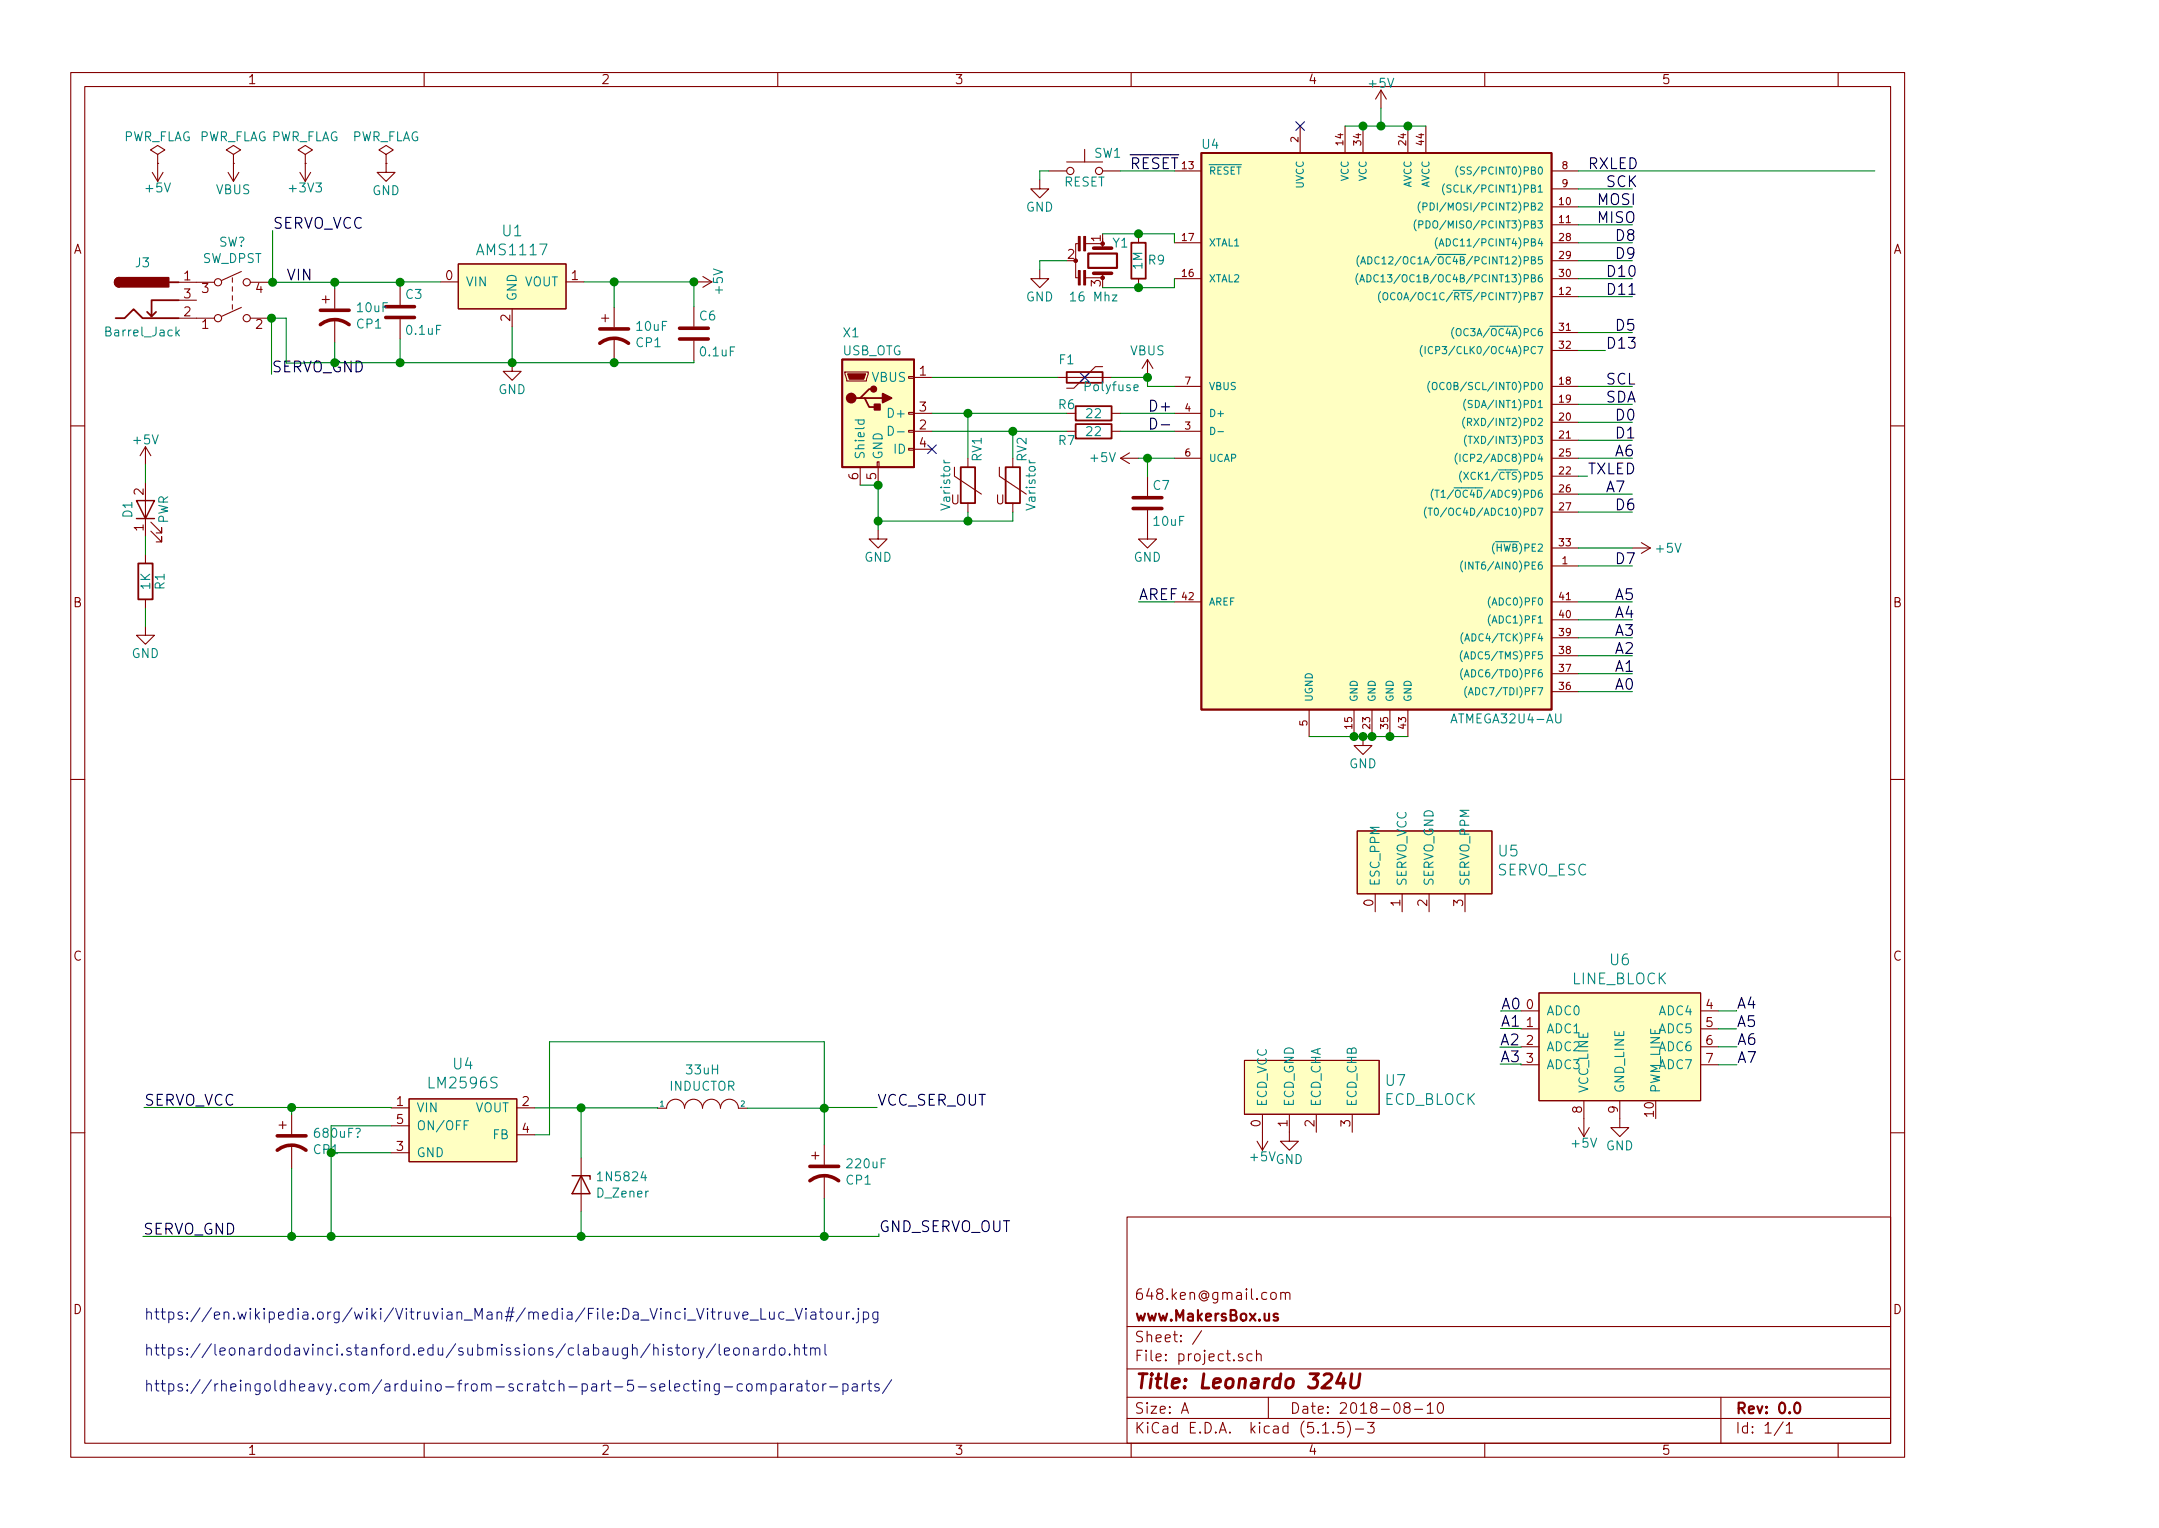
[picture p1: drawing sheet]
<svg xmlns="http://www.w3.org/2000/svg" width="297mm" height="210mm" viewBox="0 0 297 210" stroke-linecap="round" stroke-linejoin="round" font-family="sans-serif">
<g fill="none" stroke="#840000" stroke-width=".15">
<path d="M9.7 10h252.3v190.5h-252.3zM11.7 11.9h248.4v186.7h-248.4zM58.4 10v1.9M107 10v1.9M155.6 10v1.9M178.9 17.3v3.8M185.1 17.3v3.8M187.5 17.3v3.8M190 12.4l-.7 1.2M190 12.4v2.5M190 12.4l.7 1.2M193.7 17.3v3.8"/>
<path d="M196.2 17.3v3.8M204.3 10v1.9M252.9 10v1.9M21 23.7l.7 1.3M21.7 21.2l1-.6-1-.6-1 .6 1 .6v1.3M21.7 22.5h.1M21.7 22.5v2.5M22.4 23.7l-.7 1.3M24.6 38.8h4.9M31.4 23.7l.7 1.3M32 38.2v.6M32 39.5v.6"/>
<path d="M32.1 21.2l1-.6-1-.6-1 .6 1 .6v1.3M32.1 22.5h.1M32.1 22.5v2.5M32.9 23.7l-.8 1.3M33.2 37.4l-2.7 1.2M34.4 38.8h2.5M41.3 23.7l.7 1.3M42 21.2l1-.6-1-.6-1 .6 1 .6v1.3M42 22.5h.1M42 22.5v2.5M42.7 23.7l-.7 1.3M46.1 39.7v2.7"/>
<path d="M53.1 22.5v1.2h1.3l-1.3 1.3-1.2-1.3h1.2M53.1 21.2l1-.6-1-.6-1 .6 1 .6v1.3M53.1 22.5h.1M55 39.2v2.8M60.6 38.8h2.5M63.1 36.3h14.8v6.2h-14.8zM77.9 38.8h2.4M95.5 38.8h2.4M96.7 38l1.2 .8M97.9 38.8l-1.2 .7M143.1 24.8v1.2h1.2l-1.2 1.2-1.3-1.2h1.3M143.1 37.1v1.2h1.2l-1.2 1.3-1.3-1.3h1.3"/>
<path d="M144.3 23.5h2.5M146.8 22.3h4.9M148.5 33.5h-.5v4.7h.5M149.2 20.6v1.7M149.2 38.2h2.5M149.4 33.5h2.3M151.7 23.5h2.5M151.7 32.8v1.2M151.7 37.7v.6M156.6 32.2v1.2M156.6 38.3v1.3M161.6 23.5h3.7"/>
<path d="M161.6 38.3h3.7M161.6 33.4h3.7M213.5 23.5h3.7M213.5 28.5h3.7M213.5 30.9h3.7M213.5 38.3h3.7M213.5 33.4h3.7M213.5 35.9h3.7M213.5 26h3.7M9.7 58.6h2M24.6 43.8h4.9M24.6 41.3h2.4"/>
<path d="M32 40.7v.6M32 41.9v.6M33.2 42.3l-2.7 1.2M34.4 43.8h2.5M44.3 41.2h1M44.8 40.7v1M46.1 43.9v3.2M55 43.9v2.7M70.5 49.9v1.2h1.2l-1.2 1.2-1.3-1.2h1.3M70.5 42.5v2.5M82.8 43.8h1M83.3 43.3v1"/>
<path d="M84.5 42.3v2.7M84.5 46.5v3.2M95.5 42.2v2.7M95.5 46.9v2.7M116.2 51.2h3.3v.2l-.3 1h-2.7zM125 59.2h.8v.3h-.8zM125 56.8h.8v.2h-.8zM125 51.8h.8v.3h-.8zM125.8 59.3h2.4M125.8 51.9h2.4M125.8 56.9h2.4M145.5 51.9h7.4"/>
<path d="M146.8 59.3h1.2M151.7 50.5h-1l-3 2.9h-.9M152.9 59.3h1.3M152.9 56.9h1.3M157.9 49.5v2.4M157.9 49.5l-.8 1.2M157.9 49.5l.7 1.2M161.6 59.3h3.7M161.6 53.2h3.7M161.6 56.9h3.7M213.5 40.8h3.7M213.5 53.2h3.7"/>
<path d="M213.5 55.6h3.7M213.5 58.1h3.7M213.5 45.8h3.7M213.5 48.2h3.7M260.1 58.6h1.9M20 61.5l-.7 1.2M20 61.5v2.4M20 66.4v7.4M20 76.3v1.2M20 61.5l.8 1.2M20.8 73.1l1.4 1.5v-.8v.8h-.7M20.8 71.8l1.4 1.5v-.7v.7h-.7"/>
<path d="M118.3 64.3v2.5M120.7 63.5h.2v.8h-.2zM120.8 72.9v1.3h1.3l-1.3 1.2-1.2-1.2h1.2M120.8 64.3v2.5M125 61.7h.8v.2h-.8zM125.8 61.8h2.4M131.3 64.3v1.2l3.7 2.5M133.2 63.1v1.2M133.2 69.2v1.3M137.5 64.3v1.2l3.7 2.5M139.3 63.1v1.2M139.3 69.2v1.3"/>
<path d="M154.2 63.1l1.2 .7M154.2 63.1h2.4M155.4 62.3l-1.2 .8M157.9 70.2v4h1.2l-1.2 1.2-1.3-1.2h1.3M157.9 65.5v2.7M161.6 63.1h3.7M213.5 75.4h3.7M213.5 63.1h3.7M213.5 77.9h3.7M213.5 60.6h3.7M213.5 65.5h3.7M213.5 68h3.7"/>
<path d="M213.5 70.5h3.7M224.6 75.4h2.5M225.8 74.7l1.3 .7M227.1 75.4l-1.3 .7M20 86.2v1.2h1.2l-1.2 1.2-1.2-1.2h1.2M20 82.5v1.2M161.6 82.8h3.7M180.1 97.6v3.7M186.3 97.6v3.7M188.8 97.6v3.7M191.2 97.6v3.7M193.7 97.6v3.7"/>
<path d="M213.5 95.2h3.7M213.5 92.7h3.7M213.5 90.2h3.7M213.5 87.8h3.7M213.5 85.3h3.7M213.5 82.8h3.7M9.7 107.3h2M186.7 114.3h18.6v8.7h-18.6zM187.5 101.3v1.3h1.3l-1.3 1.2-1.2-1.2h1.2M260.1 107.3h1.9M189.2 123v2.5M192.9 123v2.5"/>
<path d="M196.6 123v2.5M201.6 123v2.5M209.3 139.1h2.4M211.7 136.6h22.3v14.9h-22.3zM211.7 136.6h.1M234 139.1h2.4M9.7 155.9h2M38.4 154.8h1M38.9 154.3v1M40.1 153.3v2.7M40.1 157.5v3.2M53.8 152.4h2.5"/>
<path d="M53.8 158.6h2.5M53.8 154.9h2.5M56.3 151.2h14.8v8.7h-14.8zM71.1 152.4h2.5M71.1 156.1h2.5M80 159.3v7.4M90.5 152.5h1.2a1.24 1.24 0 0 1 1.2-1.2 1.24 1.24 0 0 1 1.3 1.2 1.24 1.24 0 0 1 1.2-1.2 1.24 1.24 0 0 1 1.3 1.2 1.24 1.24 0 0 1 1.2-1.2 1.24 1.24 0 0 1 1.2 1.2 1.24 1.24 0 0 1 1.3-1.2 1.24 1.24 0 0 1 1.2 1.2h1.2M111.7 159h1M112.2 158.5v1M113.4 157.5v2.7M171.2 145.9h18.5v7.4h-18.5zM172.9 157l.8 1.3"/>
<path d="M173.7 153.3v5M174.4 157l-.7 1.3M177.4 153.3v3.7h1.2l-1.2 1.3-1.2-1.3h1.2M181.1 153.3v2.5M186 153.3v2.5M209.3 141.6h2.4M209.3 144h2.4M209.3 146.5h2.4M217.2 155.2l.7 1.2M217.9 151.5v4.9M218.7 155.2l-.8 1.2M222.9 151.5v3.7h1.2l-1.2 1.2-1.3-1.2h1.3"/>
<path d="M234 141.6h2.4M234 144h2.4M234 146.5h2.4M260.1 155.9h1.9M113.4 161.7v3.2M155.1 167.5h105v31.1h-105zM174.9 178a.4 .4 0 0 1 .7 .1v.4a.4 .4 0 0 1-.4 .3 .4 .4 0 0 1-.4-.3zM176.2 178a.4 .4 0 0 1 .7 0v.8M176.2 177.8v1M176.9 178v-.1a.36 .36 0 0 1 .6 .1v.8M58.4 198.6v1.9M107 198.6v1.9"/>
<path d="M155.1 195.2h105M155.1 192.3h105M155.1 188.4h105M155.1 182.5h105M155.6 198.6v1.9M162.5 194.5l.5-1.5 .5 1.5M162.7 194h.7M165.3 183.1l-1.2 1.9M170.9 186.4a.36 .36 0 0 0-.5 .1v.1a.52 .52 0 0 0 .5 .2l.1 .2-.1 .2-.1 .1-.4-.1M172.3 186.4l-.5-.1-.2 .3v.5l.2 .2 .5-.1M172.9 186.4a.4 .4 0 0 1 .6 .1v.8M172.9 185.8v1.5"/>
<path d="M174.5 192.3v2.9M182 197.2h.8M183.4 197.1h.1l-.1 .1v-.1v.1M184.8 195.7h-.7v.7v-.1a.61 .61 0 0 1 .7 .1v.7l-.2 .1h-.3l-.2-.1M185.4 195.5a1.66 1.66 0 0 1 0 2.3M186.5 196.6h1.1M188.2 195.7h.9l-.5 .6 .4 .1 .1 .2-.1 .5-.2 .1h-.4l-.2-.1M193.5 193.6l-.3-.1v-.2a.46 .46 0 0 1 .7-.2l.1 .2-.1 .3-.6 .1a.47 .47 0 0 0-.1 .6 .5 .5 0 0 0 .7 0 .47 .47 0 0 0-.2-.7M194.6 193.9h1.1M196.4 193.4l.4-.4v1.5M196.4 194.5h.8M198 193.1a.35 .35 0 0 1 .5 .2 .75 .75 0 0 1-.4 1.2 .97 .97 0 0 1-.1-1.4z"/>
<path d="M204.3 198.6v1.9M236.8 192.3v6.3M245.3 195.7l-1.2 1.8M245.8 196.1l.3-.1 .1-.3v1.5M245.8 197.2h.8M252.9 198.6v1.9"/>
<circle cx="30" cy="38.8" r=".49"/>
<circle cx="33.9" cy="38.8" r=".49"/>
<circle cx="147.3" cy="23.5" r=".49"/>
<circle cx="151.2" cy="23.5" r=".49"/>
<circle cx="30" cy="43.8" r=".49"/>
<circle cx="33.9" cy="43.8" r=".49"/>
</g>
<path d="M149.7 34.9h4v2h-4zM175.8 180.8a.36 .36 0 0 0-.6 .2 .53 .53 0 0 0 .6 .3v.3l-.2 .1-.4-.1M247 193.2a.34 .34 0 0 1 .3-.2 .34 .34 0 0 1 .3 .3 .75 .75 0 0 1-.4 1.2 .88 .88 0 0 1-.2-1.3z" fill="none" stroke="#840000" stroke-width=".3"/>
<path d="M184.5 188.9l-.6 1.4h1.2M184.9 189.7l-.2 1.3M186 189l-.2 1.6 .1 .3a.64 .64 0 0 0 1-.3l.2-1.6" fill="none" stroke="#840000" stroke-width=".4"/>
<g fill="none" stroke="#840000" stroke-width=".25">
<path d="M16.4 38.2a.62 .62 0 0 0-.6 .6 .62 .62 0 0 0 .6 .7M23.3 38.8h1.3M155.7 33.4h1.9v4.9h-1.9zM165.3 21.1h48.2v76.5h-48.2zM15.9 43.8h1.2l1.3-1.3 1.2 1.3h5M21.5 42.9l-.6 .6M24.6 41.3h-3.7v2.2l-.7-.6M115.9 49.5h9.9v14.8h-9.9zM118.3 54.8h.7l.6 1.2h1.2M119 54.8h2.4M120.2 53.5h-.6l-1.3 1.3h-.6M146.8 51.2h4.9v1.5h-4.9z"/>
<path d="M148 58.4h4.9v1.9h-4.9zM148 55.9h4.9v2h-4.9zM19 77.5h2v5h-2zM132.2 64.3h2v4.9h-2zM138.4 64.3h1.9v4.9h-1.9z"/>
</g>
<path d="M18.8 68.9h2.4l-1.2 2.5zM18.8 71.4h2.4M78.7 161.8h2.5v.5M80 161.8l1.2 2.5h-2.5z" fill="none" stroke="#840000" stroke-width=".2"/>
<g fill="none" stroke="#008484" stroke-width=".15">
<path d="M186.8 37.7a1.17 1.17 0 0 0 0 1.5M187 35.2a1.17 1.17 0 0 0 0 1.5M187.1 38.8l.3-1 .3 1M187.2 38.5h.4M187.2 36.3l.3-1 .4 1M187.3 36h.5M188.1 37.8a.5 .5 0 0 1 .5 .5 .5 .5 0 0 1-.5 .5zM188.2 35.3a.5 .5 0 0 1 .6 .5 .5 .5 0 0 1-.6 .5zM189.6 37.9a.48 .48 0 0 0-.6 .3 .48 .48 0 0 0 .4 .6l.2-.1M189.7 35.4a.39 .39 0 0 0-.4 0 .39 .39 0 0 0-.1 .5 .36 .36 0 0 0 .1 .4 .36 .36 0 0 0 .4-.1M194.8 30.2a1.17 1.17 0 0 0 0 1.5M195.2 30.9h.5l.1-.2-.1-.2-.5-.1v1"/>
<path d="M195.4 27.8a1.1 1.1 0 0 0 0 1.5M195.8 28.4h.4l.1-.2v-.2l-.5-.1v1M196.2 30.4a.5 .5 0 0 1 .6 .5 .5 .5 0 0 1-.6 .5zM196.8 27.9a.5 .5 0 0 1 .5 .5 .5 .5 0 0 1-.5 .5zM197.8 32.7a1.17 1.17 0 0 0 0 1.5M198 33.8l.3-.9 .3 .9M198.1 33.6h.5M198.7 25.3a1.17 1.17 0 0 0 0 1.5M199.6 25.5h-.5v.3l.5 .2v.2l-.1 .2h-.4M200.6 22.8a1.17 1.17 0 0 0 0 1.5M201.5 23l-.5 .1v.2l.4 .2 .1 .3-.2 .2-.4-.1M24.3 45.8l.4 .4"/>
<path d="M24.7 45.4l-.5 .5M117.7 57.8h1.2M118.1 57.8v.4l.2 .2 .5-.1v-.5M122.2 58.7a.64 .64 0 0 1 .7 .5 .64 .64 0 0 1-.4 .7h-.3zM123.5 59.4h.9M156 53.3l.6-.1-.1-.2-.3-.1-.2 .2 .1 .6h.4M166.6 58.8a.5 .5 0 0 1 .5 .5 .5 .5 0 0 1-.5 .5zM167.6 59.4h.7M189.9 40.1a1.17 1.17 0 0 0 0 1.5M190.3 40.4l.2-.1a.34 .34 0 0 1 .4 .3v.5a.33 .33 0 0 1-.6 0zM191.9 40.3a.46 .46 0 0 0-.6 .4 .46 .46 0 0 0 .6 .5M195.7 47.5a1.17 1.17 0 0 0 0 1.5"/>
<path d="M196.1 47.7v1M196.7 52.5a1.17 1.17 0 0 0 0 1.5M197.1 52.8l.2-.2 .3 .1a.67 .67 0 0 1-.1 .9h-.2l-.2-.1zM197.1 47.8a.39 .39 0 0 0-.5 0 .39 .39 0 0 0-.1 .4l.2 .4 .2 .1 .2-.1M198.7 52.7a.46 .46 0 0 0-.6 .4 .46 .46 0 0 0 .5 .5l.1-.1M200 45.1a1.1 1.1 0 0 0 0 1.5M200.4 45.3l.2-.1a.35 .35 0 0 1 .4 .3v.4a.35 .35 0 0 1-.4 .3h-.1a.77 .77 0 0 1-.1-.9zM201.5 57.4a1.1 1.1 0 0 0 0 1.5M201.7 54.9a1.17 1.17 0 0 0 0 1.6M201.8 59.9a1.17 1.17 0 0 0 0 1.5M201.9 58.1l.5-.1 .1-.1-.1-.3h-.5v1M202.1 58.1l.4 .5"/>
<path d="M202.5 55.1l-.5 .1v.3l.5 .1v.3l-.1 .2-.4-.1M129.9 63.3v.2l.2 .2M196.2 69.8a1.17 1.17 0 0 0 0 1.5M196.5 69.9h.6M196.8 69.9v1M197.2 67.3a1.17 1.17 0 0 0 0 1.5M197.4 70l.2-.1a.53 .53 0 0 1 .3 .5 .53 .53 0 0 1-.3 .5l-.2-.1-.1-.3zM197.4 67.5h.6M197.7 67.5v.9M198.3 67.7l.3-.2v.9M198.3 68.4h.5M200.5 62.4a1.1 1.1 0 0 0 0 1.5"/>
<path d="M200.9 62.5v1M201.1 64.8a1.17 1.17 0 0 0 0 1.5M201.2 77.2a1.17 1.17 0 0 0 0 1.5M201.4 65l.6 1M201.6 77.3v1M201.9 62.6a.46 .46 0 0 0-.6 .4 .46 .46 0 0 0 .6 .4M202 60h.5M202 65l-.6 1M202.3 60v1M201.2 89.5a1.17 1.17 0 0 0 0 1.5M201.2 92a1.17 1.17 0 0 0 0 1.5M201.3 87.1a1.17 1.17 0 0 0 0 1.5"/>
<path d="M201.4 90.7l.4-1 .3 1M201.5 93.1l.3-.9 .3 .9M201.5 88.2l.4-1 .3 1M201.5 90.4h.5M201.6 92.8h.4M201.6 87.9h.5M201.8 94.5a1.17 1.17 0 0 0 0 1.5M202 95.6l.4-1 .3 1M202.1 95.3h.5M205 84.6a1.17 1.17 0 0 0 0 1.5M205 82.1a1.17 1.17 0 0 0 0 1.5M64.5 154.2h-.6v1.3"/>
</g>
<g fill="#ffffc2" stroke="#ffffc2" stroke-width=".14">
<path d="M186.7 114.3h18.6v8.7h-18.6z"/>
<path d="M211.7 136.6h22.3v14.9h-22.3z"/>
<path d="M171.2 145.9h18.5v7.4h-18.5z"/>
<path d="M165.3 21.1h48.2v76.5h-48.2z"/>
<path d="M56.3 151.2h14.8v8.7h-14.8z"/>
<path d="M115.9 49.5h9.9v14.8h-9.9z"/>
<path d="M63.1 36.3h14.8v6.2h-14.8z"/>
</g>
<g fill="#840000" stroke="#840000" stroke-width=".15">
<path d="M148.4 32.5h.2v2h-.2z"/>
<path d="M149.1 32.5h.3v2h-.3z"/>
<path d="M148.4 37.2h.2v2h-.2z"/>
<path d="M149.1 37.2h.3v2h-.3z"/>
<path d="M116.6 51.4h2.5l-.3 .8h-1.9z"/>
<circle cx="151.7" cy="33.5" r=".25"/>
</g>
<g fill="none" stroke="#840000" stroke-width=".49">
<path d="M150.5 34.1h2.4M150.5 37.6h2.4M44.1 44.7a3.2 3.2 0 0 1 3.9 0M44.1 42.7h3.9M53.1 43.7h3.9M53.1 42.2h3.9M82.5 47.2a3.2 3.2 0 0 1 4 0M82.5 45.3h4M93.5 46.6h3.9M93.5 45.2h3.9M155.9 70h4M155.9 68.5h4"/>
<path d="M38.1 158.3a3.2 3.2 0 0 1 4 0M38.1 156.3h4M111.4 162.5a3.2 3.2 0 0 1 4 0M111.4 160.5h4"/>
</g>
<g fill="#840000" stroke="#840000" stroke-width=".25">
<path d="M120.3 55.6h.8v.8h-.8z"/>
<path d="M121.4 54.2l1.3 .6-1.3 .6z"/>
<path d="M16 38.4l.4-.2v1.3a.62 .62 0 0 1-.6-.4 .62 .62 0 0 1 .2-.7z"/>
<path d="M16.4 38.2h6.8v1.3h-6.8z"/>
<circle cx="117.1" cy="54.8" r=".62"/>
<circle cx="120.2" cy="53.5" r=".37"/>
</g>
<g fill="none" stroke="#008400" stroke-width=".15">
<path d="M185.1 17.3h11.1M190 14.9v2.4M36.9 38.8h18.1M37.5 31.7v7.1M46.1 38.8v.9M60.6 38.8h-5.6v.4M80.3 38.8h15.2v3.4M84.5 38.8v3.5M144.3 23.5h-1.2v1.3M146.8 35.9h-3.7v1.2M151.7 32.2h9.9v1.2M154.2 23.5h7.4"/>
<path d="M161.6 38.3v1.3h-9.9M217.2 23.5h40.7M217.2 38.3h7.4M217.2 35.9h7.4M217.2 33.4h7.4M217.2 30.9h7.4M217.2 28.5h7.4M217.2 26h7.4M36.9 43.8h2.5v6.2M37.4 43.8v7.7M46.1 47.1v2.8M55 46.6v3.3"/>
<path d="M70.5 45v4.9M84.5 49.7v.2M95.5 49.6v.3h-53.6M128.2 56.9h18.6M128.2 59.3h18.6M128.2 51.9h17.3M133.2 56.9v6.2M139.3 59.3v3.8M152.9 51.9h5v1.3h3.7M154.2 56.9h7.4M154.2 59.3h7.4M217.2 40.8h7.4"/>
<path d="M217.2 58.1h7.4M217.2 55.6h7.4M217.2 53.2h7.4M217.2 45.8h7.4M217.2 48.2h3.7M20 63.9v2.5M20 73.8v2.5M118.3 66.8h2.5v6.1M133.2 70.5v1.2M139.3 70.5v1.2h-18.5M156.6 63.1h5M157.9 63.1v2.4"/>
<path d="M217.2 75.4h7.4M217.2 77.9h7.4M217.2 70.5h7.4M217.2 68h7.4M217.2 63.1h7.4M217.2 60.6h7.4M217.2 65.5h1.2M20 83.7v2.5M156.6 82.8h5M217.2 90.2h7.4M217.2 82.8h7.4M217.2 85.3h7.4"/>
<path d="M217.2 87.8h7.4M217.2 92.7h7.4M217.2 95.2h7.4M180.1 101.3h13.6M236.4 139.1h2.5M19.8 152.4h34M40.1 152.4v.9M45.6 158.6h8.2M53.8 154.9h-8.2v15.2M73.6 152.4l16.9 .1M73.6 156.1h2v-12.8h37.8v14.2M80 152.4v6.9"/>
<path d="M102.8 152.5h10.6M113.4 152.4h7.3M236.4 144h2.6M236.4 141.6h2.5M236.4 146.5h2.6M19.7 170.1h101.2M40.1 160.7v9.4M80 166.7v3.4M113.4 164.9v5.2"/>
</g>
<path d="M158.3 57.5a.78 .78 0 0 1 .8 .5 .78 .78 0 0 1-.2 1h-.6zM159.8 58.5h1.1" fill="none" stroke="#000" stroke-width=".15"/>
<g fill="none" stroke="#0000c2" stroke-width=".15">
<path d="M94 185.6a.43 .43 0 0 1 .7 .1v.5a.41 .41 0 0 1-.4 .3 .41 .41 0 0 1-.4-.3zM95.4 185.5v1M95.8 185.5h-.3l-.1 .2M96.1 185.5l.4 1M96.9 185.5l-.5 1.3-.3 .2M97 190.5a.4 .4 0 0 1 .6 .1v.8M97 190.4v1M98.5 184.9l-1.3 1.9M99 185v1.2l.2 .3M99 190.4v1.2l-.3 .3-.4-.1M99 190.5l-.5-.1-.2 .3v.4l.1 .2 .1 .1 .5-.1M99.7 186l.7-.2-.1-.3h-.4l-.2 .2v.7l.2 .1 .4-.1"/>
<path d="M99.7 190.8h1.1M101 185.6a.43 .43 0 0 1 .7 .1v.5a.41 .41 0 0 1-.4 .3 .41 .41 0 0 1-.4-.3zM102.1 190.5a.47 .47 0 0 0-.7 .2l.1 .6a.47 .47 0 0 0 .6 0M102.2 181l.7-.1v-.3l-.5-.1-.2 .2 .1 .7 .1 .1 .5-.1M102.3 185.6a.4 .4 0 0 1 .7 .1v.8M102.3 185.5v1M102.8 190.5a.4 .4 0 0 1 .7 .2v.4l-.2 .2a.4 .4 0 0 1-.6-.2zM103.2 181.6h1.1M103.7 185.5h.1h.5v1M104.1 190.5a.39 .39 0 0 1 .7 .1v.8M104.1 190.4v1M104.3 185.8l-.5 .1a.3 .3 0 0 0-.2 .3 .3 .3 0 0 0 .2 .3l.5-.1"/>
<path d="M104.7 180v1.5h.7M104.8 190.6l.2-.2 .3 .1 .1 .9M105 185.5v1M105.4 185.5h-.2l-.2 .2M105.9 180.5v.9a.38 .38 0 0 0 .6 0M106.1 190.5a.51 .51 0 0 1 .6 0v.8a.47 .47 0 0 1-.6 0M106.1 190.4v1.5M106.5 180.5v1M106.6 185.5a.47 .47 0 0 0-.7 .2v.6a.47 .47 0 0 0 .7 .1M106.6 185v1.5M107.3 185.6a.42 .42 0 0 1 .7 .1v.5a.39 .39 0 0 1-.4 .3 .39 .39 0 0 1-.4-.3zM107.4 190.5l.2-.1 .4 .1 .1 .9"/>
<path d="M107.8 180.6l-.4-.1-.2 .3v.4l.1 .2 .1 .1 .4-.1M108.1 190.8h-.5a.29 .29 0 0 0-.3 .3 .29 .29 0 0 0 .3 .3l.5-.1M108.1 181.6h1.2M108.6 186.3l.1 .1-.1 .1v-.1v-.1v.2M108.8 190.4v1M109.2 190.4l-.3 .1-.1 .2M109.3 185.6a.4 .4 0 0 1 .7 .1v.8M109.3 185v1.5M109.4 180l.5 1.5 .5-1.5M109.7 190.5l.1-.1 .5 .1v.9M110.3 190.8h-.5a.3 .3 0 0 0-.2 .3 .3 .3 0 0 0 .2 .3l.5-.1M110.5 185.5h.5"/>
<path d="M110.7 185v1.2v.2l.3 .1M110.8 190.4h.6M110.9 180l-.1 .1h.2l-.1-.1v.2M110.9 180.5v1M111 189.9v1.3l.1 .1 .3 .1M111.5 185.6a.39 .39 0 0 1 .7 .1v.8M111.5 185.5v1M111.6 180.6l.1-.1 .5 .1v.9M111.9 190.5a.43 .43 0 0 1 .7 .2v.4a.41 .41 0 0 1-.4 .3 .41 .41 0 0 1-.4-.3zM112.2 185.7l.2-.2h.3l.1 1M112.2 180.9l-.5 .1a.29 .29 0 0 0-.2 .2 .29 .29 0 0 0 .2 .3l.5-.1M112.7 180.5h.6"/>
<path d="M112.9 180v1.3l.1 .1 .3 .1M113.2 190.4v1M113.5 185v1.2l.2 .3M113.7 190.4l-.3 .1-.2 .2M113.8 180.7a.42 .42 0 0 1 .7 .1v.4a.39 .39 0 0 1-.4 .3 .39 .39 0 0 1-.4-.3zM114.1 190.8h1.2M115.1 180.5l.1 .9 .4 .1 .2-.1M115.8 180.5v1M116 190.5a.51 .51 0 0 1 .6 0v.8a.47 .47 0 0 1-.6 0M116 190.4v1.5M116.5 180.5v1M116.9 180.5l-.3 .1-.1 .2"/>
<path d="M117.3 190.5l.2-.1 .4 .1v.9M117.4 181.4h.1l-.1 .1-.1-.1h.1v.1M117.9 190.8h-.4a.29 .29 0 0 0-.3 .3 .29 .29 0 0 0 .3 .3l.4-.1M118.1 180.5v1.3l-.1 .1-.2 .1M118.1 180l-.1 .1h.2l-.1-.1v.2M118.6 190.4v1M118.8 180.6a.47 .47 0 0 1 .7 .2l-.1 .6a.47 .47 0 0 1-.6 0M118.8 180.5v1.5M119.1 190.4l-.3 .1-.2 .2M119.4 190.4h.5M119.6 189.9v1.3l.1 .1 .2 .1M120.8 180.5v1.2l-.3 .3-.4-.1"/>
<path d="M120.8 180.6l-.5-.1-.2 .3v.4l.1 .2 .1 .1 .5-.1M120.9 190.5a.36 .36 0 0 0-.6 .1l.1 .2 .4 .1 .2 .2-.1 .2-.1 .1-.5-.1M122.7 189.8l-1.3 2"/>
</g>
<g fill="#008400" stroke="#008400" stroke-width=".25">
<circle cx="193.7" cy="17.3" r=".49"/>
<circle cx="84.5" cy="49.9" r=".49"/>
<circle cx="80" cy="170.1" r=".49"/>
<circle cx="70.5" cy="49.9" r=".49"/>
<circle cx="95.5" cy="38.8" r=".49"/>
<circle cx="84.5" cy="38.8" r=".49"/>
<circle cx="55" cy="49.9" r=".49"/>
<circle cx="113.4" cy="152.5" r=".49"/>
<circle cx="187.5" cy="17.3" r=".49"/>
<circle cx="80" cy="152.4" r=".49"/>
<circle cx="113.4" cy="170.1" r=".49"/>
<circle cx="186.3" cy="101.3" r=".49"/>
<circle cx="188.8" cy="101.3" r=".49"/>
<circle cx="191.2" cy="101.3" r=".49"/>
<circle cx="55" cy="38.8" r=".49"/>
<circle cx="37.5" cy="38.8" r=".49"/>
<circle cx="46.1" cy="38.8" r=".49"/>
<circle cx="37.4" cy="43.8" r=".49"/>
<circle cx="157.9" cy="63.1" r=".49"/>
<circle cx="120.8" cy="66.8" r=".49"/>
<circle cx="190" cy="17.3" r=".49"/>
<circle cx="40.1" cy="152.4" r=".49"/>
<circle cx="187.5" cy="101.3" r=".49"/>
<circle cx="133.2" cy="56.9" r=".49"/>
<circle cx="120.8" cy="71.7" r=".49"/>
<circle cx="40.1" cy="170.1" r=".49"/>
<circle cx="139.3" cy="59.3" r=".49"/>
<circle cx="133.2" cy="71.7" r=".49"/>
<circle cx="156.6" cy="39.6" r=".49"/>
<circle cx="45.6" cy="170.1" r=".49"/>
<circle cx="156.6" cy="32.2" r=".49"/>
<circle cx="157.9" cy="51.9" r=".49"/>
</g>
<path d="M178.3 16.8l1.2 1.1M179.5 16.8l-1.2 1.1M148.6 51.3l1.2 1.2M149.8 51.3l-1.2 1.2M127.6 61.2l1.2 1.2M128.8 61.2l-1.2 1.2" fill="none" stroke="#000084" stroke-width=".15"/>
<text font-size="2.7" fill="#840000" x="156" y="191.1">Title: Leonardo 324U</text>
<g font-size="2.1">
<text x="155.4" y="23.3">RESET</text>
<text x="218.4" y="23.3">RXLED</text>
<text x="219.6" y="28.2">MOSI</text>
<text x="220.9" y="25.7">SCK</text>
<text x="37.5" y="31.5">SERVO_VCC</text>
<text x="219.6" y="30.7">MISO</text>
<text x="222.1" y="35.6">D9</text>
<text x="222.1" y="33.2">D8</text>
<text x="39.4" y="38.6">VIN</text>
<text x="220.9" y="40.6">D11</text>
<text x="220.9" y="38.1">D10</text>
<text x="220.9" y="48">D13</text>
<text x="222.1" y="45.5">D5</text>
<text x="220.9" y="52.9">SCL</text>
<text x="157.9" y="56.6">D+</text>
<text x="220.9" y="55.4">SDA</text>
<text x="222.1" y="57.9">D0</text>
<text x="218.4" y="65.3">TXLED</text>
<text x="222.1" y="60.3">D1</text>
<text x="222.1" y="62.8">A6</text>
<text x="220.9" y="67.7">A7</text>
<text x="222.1" y="70.2">D6</text>
<text x="222.1" y="77.6">D7</text>
<text x="156.6" y="82.6">AREF</text>
<text x="222.1" y="82.6">A5</text>
<text x="222.1" y="87.5">A3</text>
<text x="222.1" y="85">A4</text>
<text x="222.1" y="90">A2</text>
<text x="222.1" y="92.5">A1</text>
<text x="222.1" y="94.9">A0</text>
<text x="206.4" y="143.8">A2</text>
<text x="206.4" y="141.3">A1</text>
<text x="206.5" y="138.9">A0</text>
<text x="238.9" y="141.3">A5</text>
<text x="238.9" y="138.8">A4</text>
<text x="239" y="143.8">A6</text>
<text x="206.4" y="146.2">A3</text>
<text x="239" y="146.3">A7</text>
<text x="19.8" y="152.1">SERVO_VCC</text>
<text x="120.7" y="152.1">VCC_SER_OUT</text>
<text x="19.7" y="169.9">SERVO_GND</text>
<text x="120.9" y="169.5">GND_SERVO_OUT</text>
</g>
<g font-size="2.1" fill="#008484">
<text x="65.9" y="35.1">AMS1117</text>
<text x="69.2" y="32.5">U1</text>
<text x="206.2" y="117.9">U5</text>
<text x="205.9" y="120.5">SERVO_ESC</text>
<text x="216.3" y="135.4">LINE_BLOCK</text>
<text x="221.5" y="132.8">U6</text>
<text x="59.2" y="149.8">LM2596S</text>
<text x="62.4" y="147.2">U4</text>
<text x="190.7" y="149.4">U7</text>
<text x="190.4" y="152">ECD_BLOCK</text>
</g>
<text font-size="2.1" fill="#008400" x="37.4" y="51.2">SERVO_GND</text>
<g font-size="2.1" fill="#0000c2">
<text x="19.8" y="181.6">https://en.wikipedia.org/wiki/Vitruvian_Man#/media/File:Da_Vinci_Vitruve_Luc_Viatour.jpg</text>
<text x="19.8" y="186.5">https://leonardodavinci.stanford.edu/submissions/clabaugh/history/leonardo.html</text>
<text x="19.8" y="191.5">https://rheingoldheavy.com/arduino-from-scratch-part-5-selecting-comparator-parts/</text>
</g>
<g font-size="2" fill="#840000">
<text x="156" y="178.9">648.ken@gmail.com</text>
<text x="156" y="184.7">Sheet: /</text>
<text x="156" y="181.8">www.MakersBox.us</text>
<text x="156" y="187.3">File: project.sch</text>
<text x="156" y="197.3">KiCad E.D.A. kicad (5.1.5)-3</text>
<text x="156" y="194.5">Size: A</text>
<text x="177.4" y="194.5">Date: 2018-08-10</text>
<text x="238.7" y="194.5">Rev: 0.0</text>
<text x="238.7" y="197.3">Id: 1/1</text>
</g>
<g font-size="1.8" fill="#840000">
<text x="34" y="11.6">1</text>
<text x="82.7" y="11.6">2</text>
<text x="131.3" y="11.6">3</text>
<text x="179.9" y="11.6">4</text>
<text x="228.6" y="11.6">5</text>
<text x="10.1" y="34.9">A</text>
<text x="260.5" y="34.9">A</text>
<text x="10.1" y="83.5">B</text>
<text x="260.5" y="83.5">B</text>
<text x="10.1" y="132.2">C</text>
<text x="260.5" y="132.2">C</text>
<text x="10.1" y="180.8">D</text>
<text x="260.5" y="180.8">D</text>
<text x="34" y="200.2">1</text>
<text x="82.7" y="200.2">2</text>
<text x="131.3" y="200.2">3</text>
<text x="179.9" y="200.2">4</text>
<text x="228.6" y="200.2">5</text>
</g>
<g font-size="1.7" fill="#008484">
<text x="188.4" y="12.1">+5V</text>
<text x="16.9" y="19.4">PWR_FLAG PWR_FLAG PWR_FLAG</text>
<text x="48.3" y="19.4">PWR_FLAG</text>
<text x="150.6" y="21.7">SW1</text>
<text x="165.4" y="20.5">U4</text>
<text x="20.1" y="26.5">+5V</text>
<text x="29.7" y="26.7">VBUS</text>
<text x="40" y="26.5">+3V3</text>
<text x="51.2" y="26.9">GND</text>
<text x="141.1" y="29.1">GND</text>
<text x="146.4" y="25.7">RESET</text>
<text x="30.1" y="33.9">SW?</text>
<text x="153.1" y="34.1">Y1</text>
<text x="18.7" y="36.8">J3</text>
<text x="27.8" y="36.2">SW_DPST</text>
<text x="55.9" y="41.1">C3</text>
<text x="64" y="39.4">VIN</text>
<text x="71.1" y="41.5" transform="rotate(-90 71.1 41.5)">GND</text>
<text x="72.1" y="39.4">VOUT</text>
<text x="99.5" y="40.3" transform="rotate(-90 99.5 40.3)">+5V</text>
<text x="141.1" y="41.5">GND</text>
<text x="147.6" y="41.5">16 Mhz</text>
<text x="157.2" y="37.1" transform="rotate(-90 157.2 37.1)">1M</text>
<text x="158" y="36.4">R9</text>
<text x="14.7" y="46.3">Barrel_Jack</text>
<text x="49.1" y="45.2">CP1</text>
<text x="49.2" y="43">10uF</text>
<text x="56" y="46.1">0.1uF</text>
<text x="87.6" y="47.8">CP1</text>
<text x="87.7" y="45.5">10uF</text>
<text x="96.3" y="44.1">C6</text>
<text x="116.1" y="46.4">X1</text>
<text x="96.5" y="49">0.1uF</text>
<text x="115.8" y="48.9">USB_OTG</text>
<text x="120" y="52.6">VBUS</text>
<text x="145.8" y="50.1">F1</text>
<text x="149.4" y="53.8">Polyfuse</text>
<text x="155.5" y="48.9">VBUS</text>
<text x="68.6" y="54.2">GND</text>
<text x="122.5" y="57.5">D+</text>
<text x="145.7" y="56.3">R6</text>
<text x="149.5" y="57.5">22</text>
<text x="18.5" y="61.2">+5V</text>
<text x="119" y="63.3" transform="rotate(-90 119 63.3)">Shield</text>
<text x="121.4" y="63.3" transform="rotate(-90 121.4 63.3)">GND</text>
<text x="123" y="62.4">ID</text>
<text x="135.1" y="63.5" transform="rotate(-90 135.1 63.5)">RV1</text>
<text x="141.2" y="63.5" transform="rotate(-90 141.2 63.5)">RV2</text>
<text x="145.7" y="61.2">R7</text>
<text x="149.5" y="60">22</text>
<text x="150.1" y="63.6">+5V</text>
<text x="18.2" y="71.2" transform="rotate(-90 18.2 71.2)">D1</text>
<text x="130.7" y="70" transform="rotate(-90 130.7 70)">Varistor</text>
<text x="142.5" y="70" transform="rotate(-90 142.5 70)">Varistor</text>
<text x="158.7" y="67.4">C7</text>
<text x="23.2" y="72.1" transform="rotate(-90 23.2 72.1)">PWR</text>
<text x="118.9" y="77.3">GND</text>
<text x="156" y="77.3">GND</text>
<text x="158.8" y="72.4">10uF</text>
<text x="228" y="76.1">+5V</text>
<text x="20.7" y="81.1" transform="rotate(-90 20.7 81.1)">1K</text>
<text x="22.7" y="81.1" transform="rotate(-90 22.7 81.1)">R1</text>
<text x="18.1" y="90.6">GND</text>
<text x="200" y="99.5">ATMEGA32U4-AU</text>
<text x="185.6" y="105.7">GND</text>
<text x="189.8" y="122" transform="rotate(-90 189.8 122)">ESC_PPM</text>
<text x="193.5" y="122" transform="rotate(-90 193.5 122)">SERVO_VCC</text>
<text x="197.2" y="122" transform="rotate(-90 197.2 122)">SERVO_GND</text>
<text x="202.2" y="122" transform="rotate(-90 202.2 122)">SERVO_PPM</text>
<text x="212.7" y="139.7">ADC0</text>
<text x="212.7" y="142.2">ADC1</text>
<text x="228.3" y="139.7">ADC4</text>
<text x="228.3" y="142.2">ADC5</text>
<text x="94.6" y="147.8">33uH</text>
<text x="212.7" y="144.7">ADC2</text>
<text x="212.7" y="147.1">ADC3</text>
<text x="228.3" y="144.7">ADC6</text>
<text x="228.3" y="147.1">ADC7</text>
<text x="57.3" y="153.1">VIN</text>
<text x="57.3" y="155.5">ON/OFF</text>
<text x="65.3" y="153.1">VOUT</text>
<text x="92.1" y="150.1">INDUCTOR</text>
<text x="174.3" y="152.3" transform="rotate(-90 174.3 152.3)">ECD_VCC</text>
<text x="178" y="152.3" transform="rotate(-90 178 152.3)">ECD_GND</text>
<text x="181.7" y="152.3" transform="rotate(-90 181.7 152.3)">ECD_CHA</text>
<text x="186.7" y="152.3" transform="rotate(-90 186.7 152.3)">ECD_CHB</text>
<text x="218.5" y="150.5" transform="rotate(-90 218.5 150.5)">VCC_LINE</text>
<text x="223.5" y="150.5" transform="rotate(-90 223.5 150.5)">GND_LINE</text>
<text x="228.4" y="150.5" transform="rotate(-90 228.4 150.5)">PWM_LINE</text>
<text x="43.4" y="156.6">680uF?</text>
<text x="57.3" y="159.2">GND</text>
<text x="67.8" y="156.8">FB</text>
<text x="116.7" y="160.8">220uF</text>
<text x="172.1" y="159.8">+5VGND</text>
<text x="216.4" y="157.9">+5V</text>
<text x="221" y="158.3">GND</text>
<text x="82.2" y="164.8">D_Zener</text>
<text x="82.5" y="162.5">1N5824</text>
<text x="116.5" y="163">CP1</text>
</g>
<g font-size="1.7" fill="#840000">
<text x="146.9" y="35.6">2</text>
<text x="151.5" y="33.3" transform="rotate(-90 151.5 33.3)">1</text>
<text x="25.3" y="38.6">1</text>
<text x="25.3" y="41.1">3</text>
<text x="27.8" y="40.3">3</text>
<text x="35.2" y="40.3">4</text>
<text x="61.3" y="38.5">0</text>
<text x="78.6" y="38.5">1</text>
<text x="151.5" y="39.4" transform="rotate(-90 151.5 39.4)">3</text>
<text x="25.3" y="43.5">2</text>
<text x="27.8" y="45.3">1</text>
<text x="35.2" y="45.3">2</text>
<text x="70.2" y="44.2" transform="rotate(-90 70.2 44.2)">2</text>
<text x="126.5" y="51.7">1</text>
<text x="126.5" y="59.1">2</text>
<text x="126.5" y="56.6">3</text>
<text x="118.1" y="66" transform="rotate(-90 118.1 66)">6</text>
<text x="120.6" y="66" transform="rotate(-90 120.6 66)">5</text>
<text x="126.5" y="61.6">4</text>
<text x="19.8" y="68.1" transform="rotate(-90 19.8 68.1)">2</text>
<text x="130.8" y="69.4">U</text>
<text x="137" y="69.4">U</text>
<text x="19.8" y="73.1" transform="rotate(-90 19.8 73.1)">1</text>
<text x="189" y="124.7" transform="rotate(-90 189 124.7)">0</text>
<text x="192.7" y="124.7" transform="rotate(-90 192.7 124.7)">1</text>
<text x="196.4" y="124.7" transform="rotate(-90 196.4 124.7)">2</text>
<text x="201.3" y="124.7" transform="rotate(-90 201.3 124.7)">3</text>
<text x="210" y="138.9">0</text>
<text x="210" y="141.3">1</text>
<text x="210" y="143.8">2</text>
<text x="234.7" y="138.9">4</text>
<text x="234.7" y="141.3">5</text>
<text x="234.7" y="143.8">6</text>
<text x="210" y="146.3">3</text>
<text x="234.7" y="146.3">7</text>
<text x="54.6" y="152.2">1</text>
<text x="54.6" y="154.7">5</text>
<text x="71.9" y="152.2">2</text>
<text x="71.9" y="155.9">4</text>
<text x="173.4" y="155" transform="rotate(-90 173.4 155)">0</text>
<text x="177.1" y="155" transform="rotate(-90 177.1 155)">1</text>
<text x="180.9" y="155" transform="rotate(-90 180.9 155)">2</text>
<text x="185.8" y="155" transform="rotate(-90 185.8 155)">3</text>
<text x="217.7" y="153.2" transform="rotate(-90 217.7 153.2)">8</text>
<text x="222.6" y="153.2" transform="rotate(-90 222.6 153.2)">9</text>
<text x="227.5" y="153.6" transform="rotate(-90 227.5 153.6)">10</text>
<text x="54.6" y="158.4">3</text>
</g>
<text font-size="1.7" fill="#008400" x="43.2" y="158.8">CP1</text>
<g font-size="1.4" fill="#840000">
<text x="162.7" y="23.3">13</text>
<text x="178.6" y="19.6" transform="rotate(-90 178.6 19.6)">2</text>
<text x="184.8" y="20" transform="rotate(-90 184.8 20)">14</text>
<text x="187.3" y="20" transform="rotate(-90 187.3 20)">34</text>
<text x="193.5" y="20" transform="rotate(-90 193.5 20)">24</text>
<text x="195.9" y="20" transform="rotate(-90 195.9 20)">44</text>
<text x="214.9" y="23.3">8</text>
<text x="214.6" y="28.2">10</text>
<text x="214.9" y="25.7">9</text>
<text x="162.7" y="33.2">17</text>
<text x="214.6" y="30.7">11</text>
<text x="214.6" y="33.2">28</text>
<text x="214.6" y="35.6">29</text>
<text x="162.7" y="38.1">16</text>
<text x="214.6" y="40.6">12</text>
<text x="214.6" y="38.1">30</text>
<text x="214.6" y="45.5">31</text>
<text x="214.6" y="48">32</text>
<text x="163.1" y="52.9">7</text>
<text x="214.6" y="52.9">18</text>
<text x="163.1" y="59.1">3</text>
<text x="163.1" y="56.6">4</text>
<text x="214.6" y="55.4">19</text>
<text x="214.6" y="57.9">20</text>
<text x="163.1" y="62.8">6</text>
<text x="214.6" y="60.3">21</text>
<text x="214.6" y="65.3">22</text>
<text x="214.6" y="62.8">25</text>
<text x="214.6" y="67.7">26</text>
<text x="214.6" y="70.2">27</text>
<text x="214.6" y="75.2">33</text>
<text x="214.9" y="77.6">1</text>
<text x="162.7" y="82.6">42</text>
<text x="214.6" y="82.6">41</text>
<text x="214.6" y="90">38</text>
<text x="214.6" y="87.5">39</text>
<text x="214.6" y="85">40</text>
<text x="214.6" y="94.9">36</text>
<text x="214.6" y="92.5">37</text>
<text x="179.9" y="99.9" transform="rotate(-90 179.9 99.9)">5</text>
<text x="186" y="100.3" transform="rotate(-90 186 100.3)">15</text>
<text x="188.5" y="100.3" transform="rotate(-90 188.5 100.3)">23</text>
<text x="191" y="100.3" transform="rotate(-90 191 100.3)">35</text>
<text x="193.5" y="100.3" transform="rotate(-90 193.5 100.3)">43</text>
</g>
<g font-size="1.4" fill="#008484">
<text x="166.3" y="24">RESET</text>
<text x="179.4" y="25.9" transform="rotate(-90 179.4 25.9)">UVCC</text>
<text x="185.5" y="25" transform="rotate(-90 185.5 25)">VCC</text>
<text x="188" y="25" transform="rotate(-90 188 25)">VCC</text>
<text x="194.2" y="25.9" transform="rotate(-90 194.2 25.9)">AVCC</text>
<text x="196.7" y="25.9" transform="rotate(-90 196.7 25.9)">AVCC</text>
<text x="197.4" y="29">(PDI/MOSI/PCINT2)PB2</text>
<text x="199.9" y="26.5">(SCLK/PCINT1)PB1</text>
<text x="201.8" y="24">(SS/PCINT0)PB0</text>
<text x="166.3" y="33.9">XTAL1</text>
<text x="196.7" y="31.4">(PDO/MISO/PCINT3)PB3</text>
<text x="199.1" y="33.9">(ADC11/PCINT4)PB4</text>
<text x="166.3" y="38.8">XTAL2</text>
<text x="189.9" y="36.4">(ADC12/OC1A/OC4B/PCINT12)PB5</text>
<text x="189.9" y="38.8">(ADC13/OC1B/OC4B/PCINT13)PB6</text>
<text x="192.4" y="41.3">(OC0A/OC1C/RTS/PCINT7)PB7</text>
<text x="200.9" y="46.3">(OC3A/OC4A)PC6</text>
<text x="166.3" y="53.7">VBUS</text>
<text x="197.6" y="48.7">(ICP3/CLK0/OC4A)PC7</text>
<text x="198.6" y="53.7">(OC0B/SCL/INT0)PD0</text>
<text x="166.3" y="57.4">D+</text>
<text x="202.6" y="56.1">(SDA/INT1)PD1</text>
<text x="202.6" y="58.6">(RXD/INT2)PD2</text>
<text x="166.3" y="63.5">UCAP</text>
<text x="201.7" y="63.5">(ICP2/ADC8)PD4</text>
<text x="202.8" y="61.1">(TXD/INT3)PD3</text>
<text x="198.2" y="71">(T0/OC4D/ADC10)PD7</text>
<text x="198.9" y="68.5">(T1/OC4D/ADC9)PD6</text>
<text x="202.1" y="66">(XCK1/CTS)PD5</text>
<text x="205.7" y="75.9">(HWB)PE2</text>
<text x="166.3" y="83.3">AREF</text>
<text x="202.4" y="78.4">(INT6/AIN0)PE6</text>
<text x="205.3" y="83.3">(ADC0)PF0</text>
<text x="202.1" y="88.3">(ADC4/TCK)PF4</text>
<text x="205.3" y="85.8">(ADC1)PF1</text>
<text x="202" y="93.2">(ADC6/TDO)PF6</text>
<text x="202" y="90.7">(ADC5/TMS)PF5</text>
<text x="202.7" y="95.7">(ADC7/TDI)PF7</text>
<text x="180.6" y="96.7" transform="rotate(-90 180.6 96.7)">UGND</text>
<text x="186.8" y="96.7" transform="rotate(-90 186.8 96.7)">GND</text>
<text x="189.3" y="96.7" transform="rotate(-90 189.3 96.7)">GND</text>
<text x="191.7" y="96.7" transform="rotate(-90 191.7 96.7)">GND</text>
<text x="194.2" y="96.7" transform="rotate(-90 194.2 96.7)">GND</text>
</g>
<g font-size="1" fill="#008484">
<text x="90.8" y="152.3">1</text>
<text x="101.9" y="152.3">2</text>
</g>
</svg>
